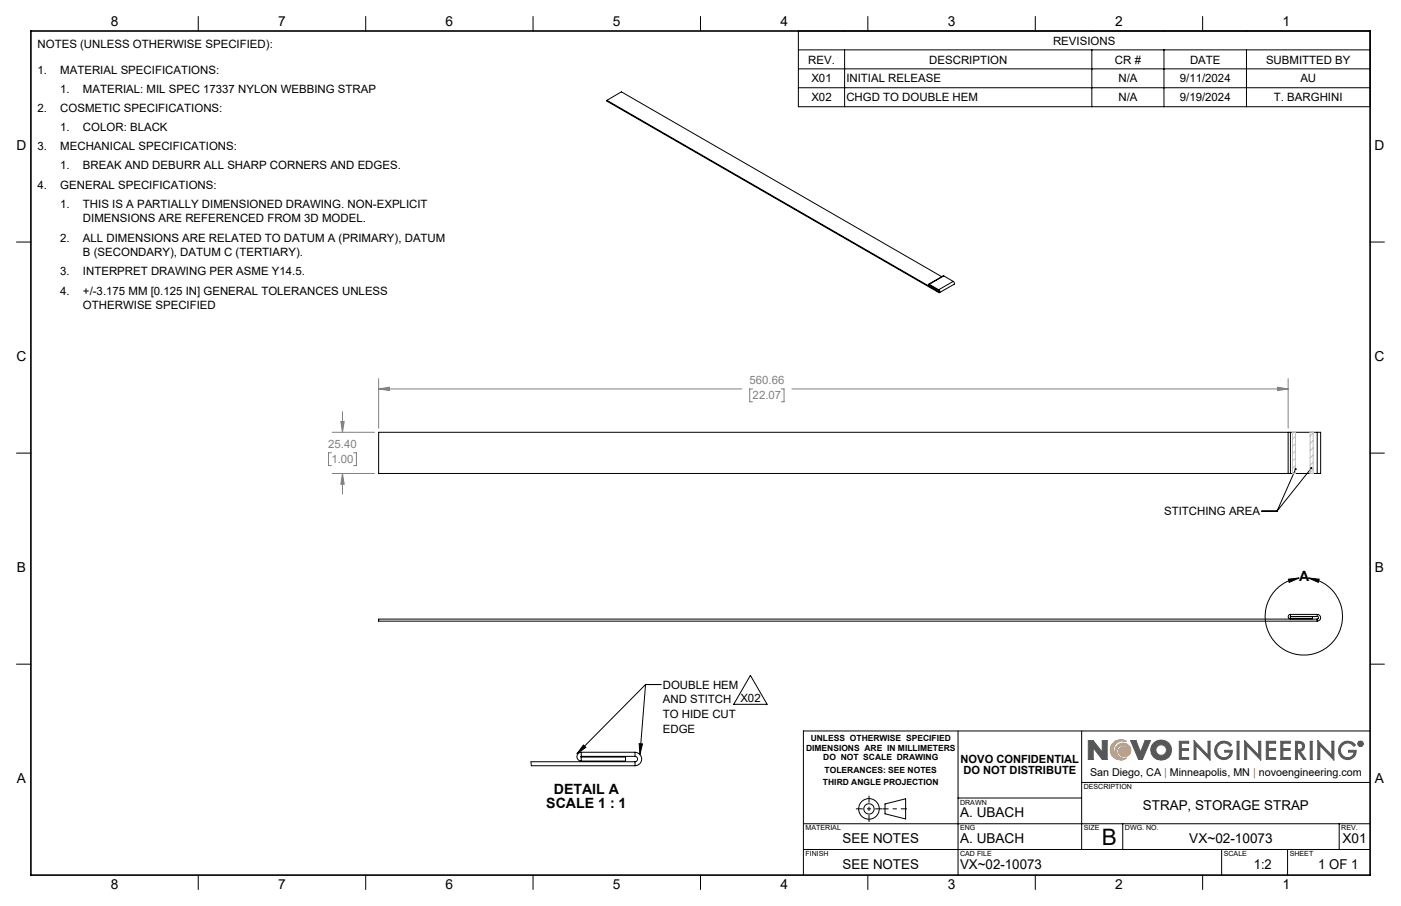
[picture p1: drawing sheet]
<svg xmlns="http://www.w3.org/2000/svg" width="432mm" height="279mm" viewBox="0 0 432 279" stroke-linecap="round" stroke-linejoin="round" font-family="sans-serif">
<g fill="none" stroke="#000" stroke-width=".31">
<path d="M61.1 5.1v4.5M112.7 5.1v4.5M164.3 5.1v4.5M215.9 5.1v4.5M267.5 5.1v4.5M319.1 5.1v4.5M370.7 5.1v4.5M187 30.9v.3l102.3 59M187 30.9l102.3 59.1M187 30.9l4.5-2.6 98.8 57M5.1 74.6h4.4M422.3 74.6h4.4"/>
<path d="M286.4 87.7a.28 .28 0 0 0-.3 .2 .28 .28 0 0 0 .3 .3M286.4 87.9v.1M286.4 87.7l2.9 1.7M286.4 87.9l2.9 1.7M286.4 87.7v.5M286.4 88.2l2.4 1.4M286.4 88l2.4 1.4M288.8 89.4v.2M288.8 89.4h.1M289.1 89.5l-.3 .1M289.3 89.4a.42 .42 0 0 1 .4 .4 .42 .42 0 0 1-.4 .4M289.3 89.6v.4"/>
<path d="M289.3 89.4v.2M289.3 90v.2M289.5 89.9l-.2 .1M290.9 85.1l-4.7 2.6M290.9 85.1l2.9 1.7M290.9 85.1l-4.5 2.6M293.8 86.8l.3 .4v.5l-4.5 2.5M293.8 86.8l-4.5 2.6M5.1 139.7h4.4M397 133.3h.7M397 133.3v12.7M397 133.3h-280.3v12.7h280.3"/>
<path d="M397.7 133.3v12.7M397.7 133.3h8.3M406 133.3h1v12.7h-1M406 133.3v12.7M422.3 139.7h4.4M397 146h.7M397.7 146h8.3M397.7 189.5a.67 .67 0 0 0-.7 .6 .67 .67 0 0 0 .7 .7M397.7 189.5v1.3M397.7 189.5h8.3M406 190.1a.41 .41 0 0 1 .4 .4 .41 .41 0 0 1-.4 .4M406 189.5a1.04 1.04 0 0 1 1 1 1.04 1.04 0 0 1-1 1.1"/>
<path d="M406 190.1h-8.3l6.8 .1v.6h-6.8M406 189.5v.6M406 190.9v.7M406 190.9h-289.3v.7h289.3M5.1 204.8h4.4M422.3 204.8h4.4M179.1 232a1.36 1.36 0 0 0-1.3 1.3 1.36 1.36 0 0 0 1.3 1.4M179.1 233.3v.2M179.1 232h16.6M179.1 233.3h16.6M179.1 232v1.3M179.1 233.5v1.2"/>
<path d="M179.1 233.5h13.7v1.2h-13.7M195.7 234.9h-32l.1 1.2h31.9M195.7 233.3a.83 .83 0 0 1 .8 .8 .83 .83 0 0 1-.8 .8M195.7 232a2.08 2.08 0 0 1 2.1 2.1 2.08 2.08 0 0 1-2.1 2M195.7 232v1.3M195.7 234.9v1.2M295.3 225.4v44.5M333.4 225.4v36.6M422.3 225.4h-174.7v44.5M247.6 254h174.7M272.8 247.9l6.3-1.6v6.3l-6.3-1.6zM295.3 246.1h38.1"/>
<path d="M333.4 241.3h88.9M346 254v8M412.7 254v8M61.1 269.9v4.4M112.7 269.9v4.4M164.3 269.9v4.4M215.9 269.9v4.4M247.6 262h174.7M267.5 269.9v4.4M319.1 269.9v4.4M370.7 269.9v4.4M376.5 262v7.9"/>
<path d="M396.8 262v7.9"/>
<circle cx="267.8" cy="249.5" r="1.59"/>
<circle cx="267.8" cy="249.5" r="3.2"/>
</g>
<path d="M342.7 229.6a3.1 3.1 0 0 1 4.5-.9 2.82 2.82 0 0 0-3.9 1.7 2.82 2.82 0 0 0 2.3 3.6 2.45 2.45 0 0 1-1.1-4.2 2.45 2.45 0 0 1 4 1.5 1.88 1.88 0 0 1-1.9 2.1 1.88 1.88 0 0 1-1.8-2.2l.6-.7a1.82 1.82 0 0 1 2.4 1.5 1.89 1.89 0 0 0-2.6-2 1.89 1.89 0 0 0-.3 3.3l1.5 .6 .8-.1a3.2 3.2 0 0 1-4-.2 3.2 3.2 0 0 1-.5-4z" fill="none" stroke="#f78d2a" stroke-width=".31"/>
<g fill="none" stroke="#555759" stroke-width=".31">
<path d="M336.9 230.6v3.6h-1.5v-5.8h1.5l2.8 3.6M336.9 230.6h.1M337 230.6l2.7 3.6h1.5v-5.8h-1.5v3.6M339.7 232h.1M348.5 228.4h1.6l1.4 3.6 1.4-3.6h1.7l-2.5 5.8h-1.2zM363.5 228.6h2.9v.6h-2.3v1.7h2.2v.5h-2.2v2.2h2.3v.6h-2.9zM368 228.4l4.3 4.5v-4.3h.7v5.8l-4.4-4.5v4.3h-.6zM375.4 229.2a2.89 2.89 0 0 1 4.2 .5l-.5 .5a2.26 2.26 0 0 0-3.2-.7 2.26 2.26 0 0 0-.5 3.2 2.26 2.26 0 0 0 3.3 .4l.5-1.1h-1.7v-.6h2.3a2.78 2.78 0 0 1-4 2.5 2.78 2.78 0 0 1-.4-4.7zM381.3 228.6h.6v5.6h-.6zM383.6 228.4l4.3 4.5v-4.3h.7v5.8l-4.4-4.5v4.3h-.6zM390.3 228.6h2.9v.6h-2.3v1.7h2.2v.5h-2.2v2.2h2.3v.6h-2.9zM394.8 228.6h2.9v.6h-2.3v1.7h2.2v.5h-2.2v2.2h2.3v.6h-2.9z"/>
<path d="M399.3 228.6a2.74 2.74 0 0 1 2.6 .8l.2 .8-.3 .9-1.1 .6 1.8 2.5h-.8l-1.7-2.5h-.1v2.5h-.6zM399.9 229.2l1.1 .1a1.02 1.02 0 0 1 0 1.7l-1.1 .2zM403.8 228.6h.6v5.6h-.6zM406.2 228.4l4.3 4.5v-4.3h.6v5.8l-4.3-4.5v4.3h-.6zM413.6 229.2a2.89 2.89 0 0 1 4.2 .5l-.5 .5a2.25 2.25 0 0 0-3.3-.7 2.25 2.25 0 0 0-.2 3.4 2.25 2.25 0 0 0 3.4-.3l.1-.6h-1.6v-.6h2.3a2.79 2.79 0 0 1-4 2.5 2.79 2.79 0 0 1-.4-4.7zM419 228.9l.6 .1-.1 .4 .2 .4-.4-.4-.3 .4zM419.2 229l.3 .2-.3 .1z"/>
<circle cx="357.9" cy="231.3" r="1.64"/>
<circle cx="357.9" cy="231.3" r="3.2"/>
<circle cx="419.3" cy="229.4" r=".85"/>
<circle cx="419.3" cy="229.4" r=".71"/>
</g>
<path d="M279.5 249.4h-7.5" fill="none" stroke="#000" stroke-width=".31" stroke-dasharray="15.2 1.3 1.3 1.3" stroke-dashoffset="13.4" stroke-linecap="butt"/>
<path d="M263.8 249.4h8.1M267.8 245.4v8.1" fill="none" stroke="#000" stroke-width=".31" stroke-dasharray="15.2 1.3 1.3 1.3" stroke-dashoffset="13.1" stroke-linecap="butt"/>
<path d="M9.5 9.6h412.8v260.3h-412.8z" fill="none" stroke="#000" stroke-width=".5"/>
<path d="M343 229.1a3.2 3.2 0 0 1 4.2-.4 2.82 2.82 0 0 0-3.9 1.7 2.82 2.82 0 0 0 2.3 3.6 2.43 2.43 0 0 1-1.9-2.8 2.43 2.43 0 0 1 2.7-2 2.43 2.43 0 0 1 2.1 2.7 1.82 1.82 0 0 1-2.5 1.5 1.82 1.82 0 0 1-.9-2.7 1.73 1.73 0 0 1 2.7 1.3 1.9 1.9 0 0 0-2.6-2 1.9 1.9 0 0 0-.3 3.3l.8 .5h1.5a3.2 3.2 0 0 1-4.2-.4 3.2 3.2 0 0 1 0-4.3z" fill-rule="evenodd" fill="#f78d2a"/>
<path d="M335.4 228.4v5.8h1.5v-3.6l2.8 3.6h1.5v-5.8h-1.5v3.6l-2.8-3.6zM348.5 228.4l2.4 5.8h1.2l2.5-5.8h-1.7l-1.4 3.6-1.4-3.6zM355.6 229.1a3.1 3.1 0 0 0 .2 4.6 3.1 3.1 0 0 0 4.6-.6 3.1 3.1 0 0 0-1-4.5l-1.8-.4-1 .3zM356.2 231.3a1.65 1.65 0 0 1 3.3 0 1.65 1.65 0 0 1-3.3 0zM363.5 228.6v5.6h2.9v-.6h-2.3v-2.2h2.2v-.5h-2.2v-1.7h2.3v-.6zM368 228.4v5.8h.6v-4.3l4.4 4.5v-5.8h-.7v4.3zM375.2 229.3a2.79 2.79 0 0 0 .7 4.7 2.79 2.79 0 0 0 3.9-2.6h-2.3v.6h1.7a2.16 2.16 0 0 1-3 1.4 2.16 2.16 0 0 1-.9-3.2 2.22 2.22 0 0 1 3.8 0l.5-.5a2.92 2.92 0 0 0-4.4-.4zM381.3 228.6v5.6h.6v-5.6zM383.6 228.4v5.8h.6v-4.3l4.4 4.5v-5.8h-.7v4.3zM390.3 228.6v5.6h2.9v-.6h-2.3v-2.2h2.2v-.5h-2.2v-1.7h2.3v-.6zM394.8 228.6v5.6h2.9v-.6h-2.3v-2.2h2.2v-.5h-2.2v-1.7h2.3v-.6zM399.3 228.6v5.6h.6v-2.5l1.8 2.5h.8l-1.8-2.5 1.1-.6 .3-1.3a1.6 1.6 0 0 0-2.1-1.2zM399.9 229.2l1.3 .3 .3 .4-.3 1-1.3 .3zM403.8 228.6v5.6h.6v-5.6zM406.2 228.4v5.8h.6v-4.3l4.3 4.5v-5.8h-.6v4.3zM413.3 229.4a2.79 2.79 0 0 0 .9 4.6 2.79 2.79 0 0 0 3.8-2.6h-2.3v.6h1.6a2.18 2.18 0 0 1-3.2 1.3 2.18 2.18 0 0 1-.4-3.5 2.22 2.22 0 0 1 3.6 .4l.5-.5a2.89 2.89 0 0 0-4.5-.3zM419 228.9v.9h.2v-.4l.5 .4-.2-.4 .2-.4zM419.2 229l.3 .2-.3 .1zM418.5 229.4a.85 .85 0 0 0 1.7 0 .85 .85 0 0 0-1.7 0zM418.6 229.4a.71 .71 0 0 1 1.4 0 .71 .71 0 0 1-1.4 0z" fill-rule="evenodd" fill="#555759"/>
<g fill="none" stroke="#000" stroke-width=".31">
<path d="M246.1 9.6h176.2v23.3h-176.2zM246.1 15.4h176.2M260.3 15.4v17.5M336.5 15.4v17.5M358.7 15.4v17.5M384.2 15.4v17.5M246.1 21.2h176.2M246.1 27.1h176.2M388.8 157.6h4.8M399.3 144.7l-5.7 12.9M404.2 144.4l-10.6 13.2M397.1 178.6l3.3-.3-3.1 1.3z"/>
<path d="M400.4 178.3a11.9 11.9 0 0 0-8.6 18.2 11.9 11.9 0 0 0 20.1 0 11.9 11.9 0 0 0-8.6-18.2M403.3 178.3l3.3 .3-.3 1zM199 211.1h4.7M199 211.1l-1.8 21.6M199 211.1l-21.2 21.3M231.3 208.3l5.1 8.9h-10.3zM179.8 229.8l.8 .7-2.8 1.9zM197 229.3l1 .1-.8 3.3z"/>
</g>
<g fill="none" stroke="#808080" stroke-width=".31">
<path d="M116.7 119.9l3.3-.5v1zM116.7 119.9h111.9M116.7 116.8v15.2M232 119.9h-.9v4h.9M240.8 119.9h.9v4h-.9M244.1 119.9h152.9M393.7 119.4l3.3 .5-3.3 .5zM397 116.8v15.2M102.1 139.6h-.9v4h.9M102.4 133.3h13M105.1 130h1l-.5 3.3zM105.6 127v6.3"/>
<path d="M109 139.6h.9v4h-.9M102.4 146h13M105.6 146l.5 3.3h-1zM105.6 146v6.4"/>
</g>
<g fill="none" stroke="#c0c0c0" stroke-width=".31">
<path d="M398.4 133.3h.9v12.7h-.9zM399.3 134.5l-.9 1M399.3 136.8l-.9 .9M399.3 139l-.9 .9M403.8 133.3h.9v12.7h-.9zM404.7 133.6l-.9 .9M404.7 135.8l-.9 .9M404.7 138.1l-.9 .9M399.3 141.3l-.9 .9M399.3 143.5l-.9 1M404.7 140.3l-.9 1M404.7 142.6l-.9 .9"/>
<path d="M404.7 144.8l-.9 .9"/>
</g>
<g fill="#000">
<path d="M403.9 144.1a.34 .34 0 0 0 0 .5 .34 .34 0 0 0 .5 0 .34 .34 0 0 0 0-.5l-.2 .3 .2-.3zM399.1 144.5a.34 .34 0 0 0 0 .5 .34 .34 0 0 0 .5-.1 .34 .34 0 0 0-.1-.5l-.2 .3 .2-.3zM197 229.3l1 .1-.8 3.3zM179.8 229.8l.8 .7-2.8 1.9z"/>
<path d="M397.1 178.6l3.3-.3-3.1 1.3zM403.3 178.3l3.3 .3-.3 1z"/>
</g>
<path d="M116.7 119.9l3.3-.5v1zM393.7 119.4l3.3 .5-3.3 .5zM105.6 146l.5 3.3h-1zM105.1 130h1l-.5 3.3z" fill="#808080"/>
<text font-size="7" x="339.5" y="260.5">B</text>
<g font-size="4.4">
<text x="400.4" y="179.3">A</text>
<text x="170.7" y="245">DETAIL A</text>
<text x="168.4" y="249.2">SCALE 1 : 1</text>
</g>
<g font-size="4.2">
<text x="34.1" y="8.1">8</text>
<text x="85.7" y="8.1">7</text>
<text x="137.3" y="8.1">6</text>
<text x="188.9" y="8.1">5</text>
<text x="240.5" y="8.1">4</text>
<text x="292.1" y="8.1">3</text>
<text x="343.7" y="8.1">2</text>
<text x="395.3" y="8.1">1</text>
<text x="5.1" y="46.4">D</text>
<text x="423.7" y="46.4">D</text>
<text x="5.1" y="111.4">C</text>
<text x="423.7" y="111.4">C</text>
<text x="5.2" y="176.5">B</text>
<text x="423.8" y="176.5">B</text>
<text x="5.2" y="241.6">A</text>
<text x="423.8" y="241.6">A</text>
<text x="352.3" y="249.9">STRAP, STORAGE STRAP</text>
<text x="295.9" y="252">A. UBACH</text>
<text x="259.7" y="260">SEE NOTES</text>
<text x="295.9" y="260">A. UBACH</text>
<text x="366.5" y="260">VX~02-10073</text>
<text x="413.8" y="260">X01</text>
<text x="259.7" y="267.9">SEE NOTES</text>
<text x="295.9" y="267.9">VX~02-10073</text>
<text x="386.5" y="267.9">1:2</text>
<text x="406.3" y="267.9">1 OF 1</text>
<text x="34.1" y="274.2">8</text>
<text x="85.7" y="274.2">7</text>
<text x="137.3" y="274.2">6</text>
<text x="188.9" y="274.2">5</text>
<text x="240.5" y="274.2">4</text>
<text x="292.1" y="274.2">3</text>
<text x="343.7" y="274.2">2</text>
<text x="395.3" y="274.2">1</text>
</g>
<g font-size="3.5">
<text x="11.6" y="14.8">NOTES (UNLESS OTHERWISE SPECIFIED):</text>
<text x="324.6" y="13.8">REVISIONS</text>
<text x="11.6" y="22.7">1.</text>
<text x="18.6" y="22.7">MATERIAL SPECIFICATIONS:</text>
<text x="249.1" y="19.6">REV.</text>
<text x="286.4" y="19.6">DESCRIPTION</text>
<text x="343.6" y="19.6">CR #</text>
<text x="366.8" y="19.6">DATE</text>
<text x="390.2" y="19.6">SUBMITTED BY</text>
<text x="18.6" y="28.6">1.</text>
<text x="25.6" y="28.6">MATERIAL: MIL SPEC 17337 NYLON WEBBING STRAP</text>
<text x="250.1" y="25.4">X01</text>
<text x="260.8" y="25.4">INITIAL RELEASE</text>
<text x="344.7" y="25.4">N/A</text>
<text x="363.6" y="25.4">9/11/2024</text>
<text x="400.8" y="25.4">AU</text>
<text x="11.6" y="34.5">2.</text>
<text x="18.6" y="34.5">COSMETIC SPECIFICATIONS:</text>
<text x="250.1" y="31.3">X02</text>
<text x="260.8" y="31.3">CHGD TO DOUBLE HEM</text>
<text x="344.7" y="31.3">N/A</text>
<text x="363.6" y="31.3">9/19/2024</text>
<text x="392.6" y="31.3">T. BARGHINI</text>
<text x="18.6" y="40.4">1.</text>
<text x="25.6" y="40.4">COLOR: BLACK</text>
<text x="11.6" y="46.3">3.</text>
<text x="18.6" y="46.3">MECHANICAL SPECIFICATIONS:</text>
<text x="18.6" y="52.2">1.</text>
<text x="25.6" y="52.2">BREAK AND DEBURR ALL SHARP CORNERS AND EDGES.</text>
<text x="11.6" y="58.1">4.</text>
<text x="18.6" y="58.1">GENERAL SPECIFICATIONS:</text>
<text x="18.6" y="64.1">1.</text>
<text x="25.6" y="64.1">THIS IS A PARTIALLY DIMENSIONED DRAWING. NON-EXPLICIT</text>
<text x="25.6" y="68.6">DIMENSIONS ARE REFERENCED FROM 3D MODEL.</text>
<text x="18.6" y="74.5">2.</text>
<text x="25.6" y="74.5">ALL DIMENSIONS ARE RELATED TO DATUM A (PRIMARY), DATUM</text>
<text x="25.6" y="79">B (SECONDARY), DATUM C (TERTIARY).</text>
<text x="18.6" y="84.9">3.</text>
<text x="25.6" y="84.9">INTERPRET DRAWING PER ASME Y14.5.</text>
<text x="18.6" y="90.8">4.</text>
<text x="25.6" y="90.8">+/-3.175 MM [0.125 IN] GENERAL TOLERANCES UNLESS</text>
<text x="25.6" y="95.4">OTHERWISE SPECIFIED</text>
<text x="358.8" y="158.9">STITCHING AREA</text>
<text x="204.3" y="212.4">DOUBLE HEM</text>
<text x="204.3" y="216.9">AND STITCH</text>
<text x="204.3" y="221.4">TO HIDE CUT</text>
<text x="228.2" y="216.5">X02</text>
<text x="204.3" y="225.9">EDGE</text>
<text x="296.1" y="235.2">NOVO CONFIDENTIAL</text>
<text x="296.9" y="238.7">DO NOT DISTRIBUTE</text>
</g>
<g font-size="3.5" fill="#808080">
<text x="231" y="118.5">560.66</text>
<text x="232" y="123.1">22.07</text>
<text x="101.2" y="138.2">25.40</text>
<text x="102.1" y="142.8">1.00</text>
</g>
<text font-size="3.3" x="336" y="239.4">San Diego, CA | Minneapolis, MN | novoengineering.com</text>
<g font-size="2.6">
<text x="248.4" y="231.5">DIMENSIONS ARE IN MILLIMETERS</text>
<text x="249.9" y="228.6">UNLESS OTHERWISE SPECIFIED</text>
<text x="253.7" y="234.4">DO NOT SCALE DRAWING</text>
<text x="254.2" y="238.5">TOLERANCES: SEE NOTES</text>
<text x="253.7" y="242.1">THIRD ANGLE PROJECTION</text>
</g>
<g font-size="2.2">
<text x="334" y="243.4">DESCRIPTION</text>
<text x="295.9" y="248.2">DRAWN</text>
<text x="248.3" y="256.1">MATERIAL</text>
<text x="295.9" y="256.1">ENG</text>
<text x="334" y="256.1">SIZE</text>
<text x="346.7" y="256.1">DWG. NO.</text>
<text x="413.4" y="256.1">REV.</text>
<text x="248.3" y="264">FINISH</text>
<text x="295.9" y="264">CAD FILE</text>
<text x="377.2" y="264">SCALE</text>
<text x="397.5" y="264">SHEET</text>
</g>
</svg>
